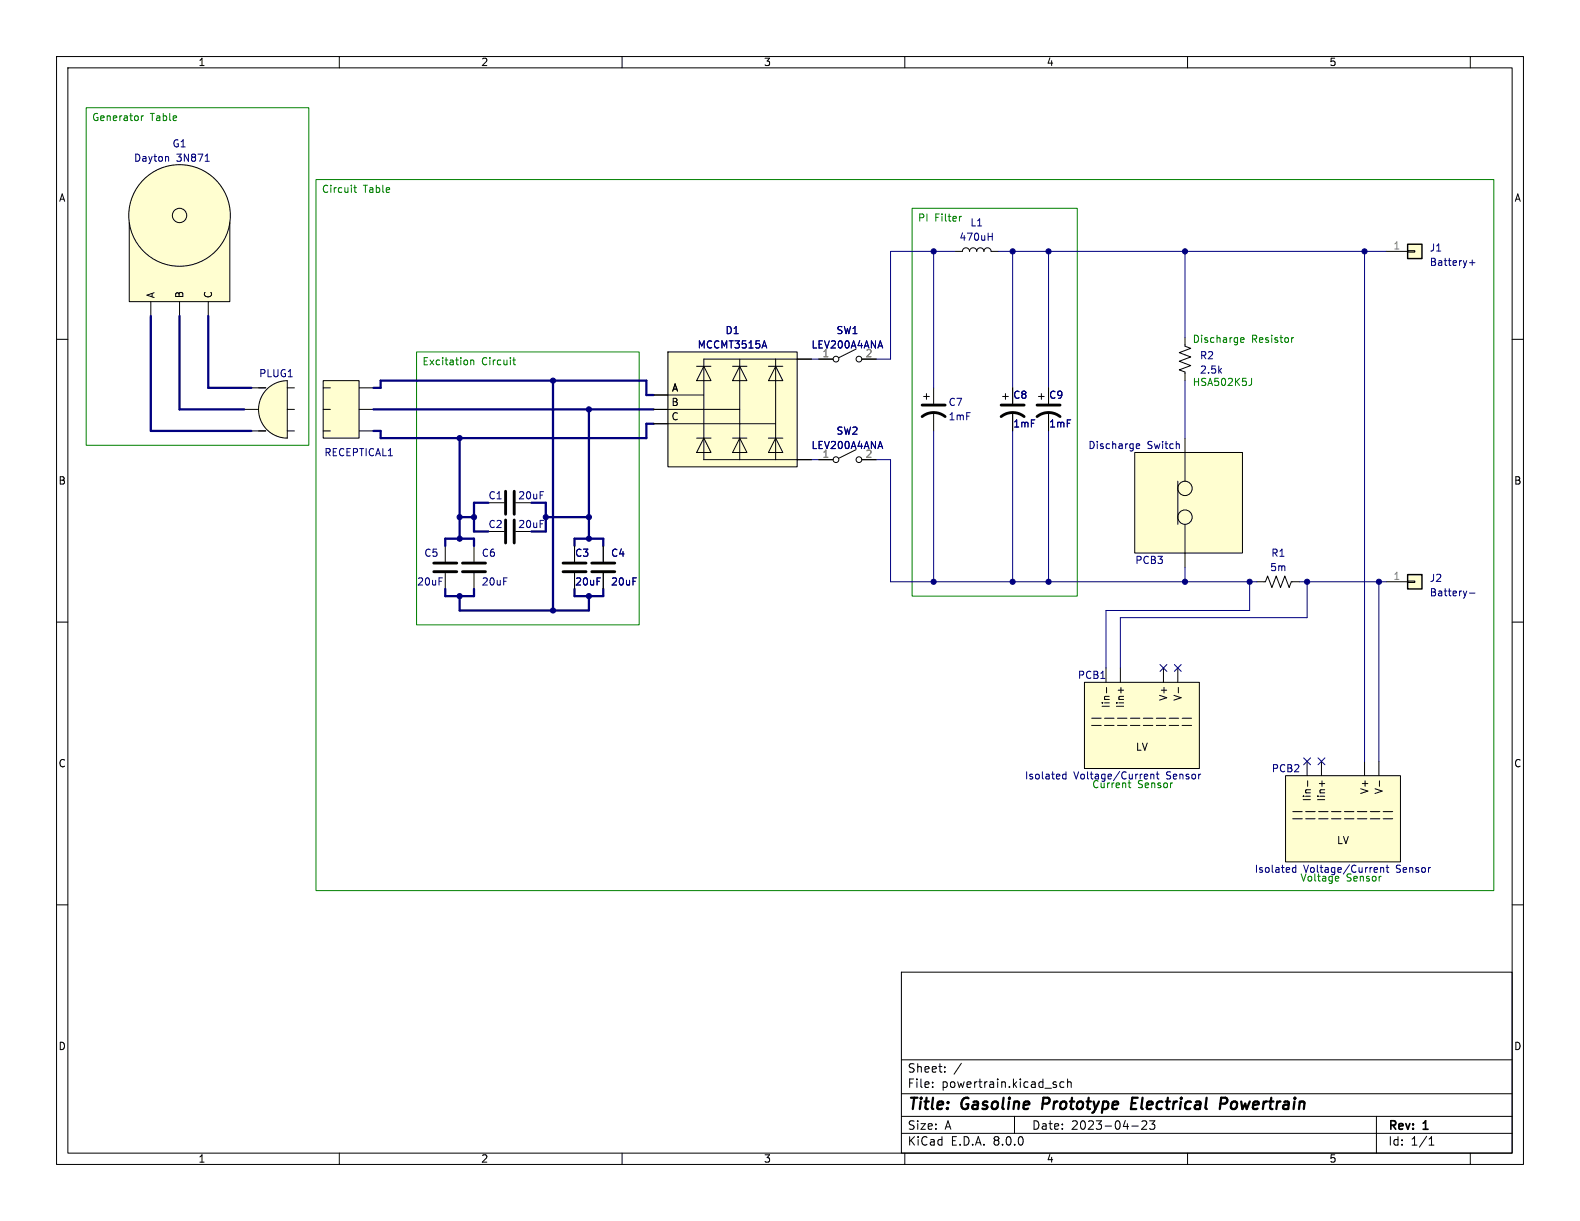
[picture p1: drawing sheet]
<svg xmlns="http://www.w3.org/2000/svg" width="279mm" height="216mm" viewBox="0 0 279 216" stroke-linecap="round" stroke-linejoin="round" font-family="sans-serif">
<g fill="none" stroke="#000" stroke-width=".18">
<path d="M10 10h259.4v195.9h-259.4zM12 12h255.4v191.9h-255.4zM60 10v2M110 10v2M160 10v2M210 10v2M260 10v2M10 60h2M267.4 60h2M78.7 96.5v2.8M83.8 96.5v2.8M86.4 94h2.8"/>
<path d="M10 110h2M78.7 101.3v2.8M83.8 101.3v2.8M222.2 102.9h1.6l.4-1 .7 2 .8-2 .7 2 .8-2 .8 2 .3-1h1.6M267.4 110h2M10 160h2M267.4 160h2M159.4 171.9h108v32h-108zM159.4 197.4h108M159.4 193.4h108M159.4 187.4h108M164.9 192.1v.2"/>
<path d="M164.9 191.4v.1M167.1 189.4v.2M167.1 188.7v.1M170 188l-1.3 1.9M179.4 197.4v3M186.6 191.8l.3 .2-.3 .3M186.6 191.3l.2 .1M188.1 191.4l-.4-.1-.3 .3v.4l.2 .2h.5M188.8 191.4l.2-.1 .4 .1v.9M188.8 190.8v1.5M200.1 199.1h1.2M201.9 198.3l.6-.1 .2 .1 .1 .3-.9 1.1h.9"/>
<path d="M203.3 198.2h.9l-.5 .6 .4 .1v.6l-.2 .2h-.4l-.2-.2M243.4 197.4v6.5M60 203.9v2M110 203.9v2M159.4 200.4h108M160 203.9v2M210 203.9v2M252.7 202.5h.9M252.7 201.4l.4-.4v1.5M260 203.9v2"/>
</g>
<path d="M184.5 194.1l-.2 2M200.1 195.1h.7M201.2 194.1h-1l-.2 2h.9M215.8 195.2h.8a.55 .55 0 0 0 .4-.5 .55 .55 0 0 0-.3-.6h-.8l-.2 2" fill="none" stroke="#000" stroke-width=".4"/>
<path d="M76.7 99.6h4.1M81.8 99.6h4.1M89.4 91.9v4.1M90.9 91.9v4.1M76.7 101.1h4.1M81.8 101.1h4.1" fill="none" stroke="#000" stroke-width=".51"/>
<path d="M22.9 39.4h17.7v13.9h-17.7z" fill="#fffed0"/>
<circle cx="31.7" cy="38.1" r="9" fill="#fffed0" stroke="#fffed0" stroke-width=".18"/>
<g fill="none" stroke="#000" stroke-width=".18">
<path d="M22.9 39.4v13.9h17.7v-13.9M26.7 53.3v2.6M31.7 53.3v2.6M36.8 53.3v2.6M86.4 88.9h2.8M101.6 96.5v2.8M106.7 96.5v2.8M101.6 101.3v2.8M106.7 101.3v2.8"/>
<circle cx="31.7" cy="38.1" r="9"/>
<circle cx="31.7" cy="38.1" r="1.27"/>
</g>
<path d="M29.6 27.7l.2 .2v.6M36.3 28.5h.7" fill="none" stroke="#000084" stroke-width=".18"/>
<path d="M89.4 86.9v4M90.9 86.9v4M99.6 99.6h4M104.6 99.6h4.1M99.6 101.1h4M104.6 101.1h4.1" fill="none" stroke="#000" stroke-width=".51"/>
<path d="M57.1 67.3h6.4v10.2h-6.4z" fill="#fffed0"/>
<g fill="none" stroke="#000" stroke-width=".18">
<path d="M43.2 72.4h2.5M44.4 76.2h2.6M44.4 68.6h2.6M47.2 68.8a5.1 5.1 0 0 1 3.6-1.5v10.2a5.1 5.1 0 0 1-4.7-3.2 5.1 5.1 0 0 1 1.1-5.5zM50.8 76.2h1.3M50.8 72.4h1.3M50.8 68.6h1.3M57.1 67.3h6.4v10.2h-6.4zM57.1 76.2h1.3M57.1 72.4h1.3M57.1 68.6h1.3M63.5 76.2h2.5"/>
<path d="M63.5 72.4h2.5M63.5 68.6h2.5"/>
</g>
<g fill="#fffed0" stroke="#fffed0" stroke-width=".18">
<path d="M47.2 68.8a5.1 5.1 0 0 1 3.6-1.5v5.1h-5.1a5.1 5.1 0 0 1 1.5-3.6z"/>
<path d="M45.7 72.4h5.1v5.1a5.1 5.1 0 0 1-5.1-5.1z"/>
</g>
<path d="M191.8 120.7h20.3v15.2h-20.3z" fill="#fffed0"/>
<g fill="none" stroke="#000" stroke-width=".18">
<path d="M209.5 59.7v1.5l1.1 .4-2.1 .8 2.1 .7-2.1 .8 2.1 .7-2.1 .8 1 .4v1.5M144.8 63.5h2.5M151.4 61.7l-3.1 1.5M151.4 79.5l-3.1 1.5M152.4 63.5h2.5M163.3 70.1h1M163.8 69.6v1M165.1 68.6v2.8M165.1 72.9v3.3M177.3 70.1h1M177.8 69.6v1M179.1 68.6v2.8"/>
<path d="M179.1 72.9v3.3M183.6 70.1h1.1M184.1 69.6v1M185.4 68.6v2.8M185.4 72.9v3.3M144.8 81.3h2.5M152.4 81.3h2.5M195.6 118.1v2.6M198.1 118.1v2.6M205.7 118.1v2.6M208.3 118.1v2.6M191.8 120.7h20.3v15.2h-20.3z"/>
<path d="M195.7 121.6v.9M198.2 121.6v.9M208.4 121.6v.9"/>
<circle cx="147.8" cy="63.5" r=".51"/>
<circle cx="151.9" cy="63.5" r=".51"/>
<circle cx="147.8" cy="81.3" r=".51"/>
<circle cx="151.9" cy="81.3" r=".51"/>
</g>
<path d="M193 128.3h17.8M193 127h17.8" fill="none" stroke="#000" stroke-width=".18" stroke-dasharray="1.7 .6"/>
<path d="M188.5 136.5v1.2M188.5 137l-.4-.1-.2 .2 .1 .6h.5M202.8 136.9l.2 .3-.6 .1M203.5 137l.2-.1 .3 .1v.7M203.5 136.9v.8M204.5 136.9h.5M204.7 136.5v1.1" fill="none" stroke="#000084" stroke-width=".18"/>
<path d="M163.1 73.7a3.3 3.3 0 0 1 4 0M163.1 71.6h4M177 73.7a3.3 3.3 0 0 1 4.1 0M177 71.6h4.1M183.4 73.7a3.3 3.3 0 0 1 4.1 0M183.4 71.6h4.1" fill="none" stroke="#000" stroke-width=".51"/>
<path d="M118.1 62.2h22.9v20.4h-22.9z" fill="#fffed0"/>
<g fill="none" stroke="#000" stroke-width=".18">
<path d="M168.9 44.5h1.3a.64 .64 0 0 1 .6-.7 .64 .64 0 0 1 .6 .7 .64 .64 0 0 1 .7-.7 .64 .64 0 0 1 .6 .7 .64 .64 0 0 1 .7-.7 .64 .64 0 0 1 .6 .7 .64 .64 0 0 1 .6-.7 .64 .64 0 0 1 .7 .7h1.2M115.6 74.9h21.6M115.6 72.4h15.2M115.6 69.9h8.9M118.1 62.2h22.9v20.4h-22.9zM123.2 77.5h2.5M123.2 64.8h2.5M124.5 77.5l1.2 2.5h-2.5zM124.5 64.8l1.2 2.5h-2.5zM129.5 77.5h2.6M129.5 64.8h2.6M130.8 77.5l1.3 2.5h-2.6z"/>
<path d="M130.8 64.8l1.3 2.5h-2.6zM130.8 63.5v17.8M135.9 77.5h2.5M135.9 64.8h2.5M137.2 77.5l1.2 2.5h-2.5zM137.2 64.8l1.2 2.5h-2.5zM137.2 63.5v17.8M143.5 63.5h-19v17.8h19"/>
</g>
<path d="M174.7 41.8h.8M175.5 41.2v1.3M135.2 60.3l.4 1.2" fill="none" stroke="#000084" stroke-width=".18"/>
<path d="M248.9 43.2h2.6v2.5h-2.6z" fill="#fffed0"/>
<path d="M245.1 44.5h3.8M248.9 44.3h1.3v.3h-1.3z" fill="none" stroke="#000" stroke-width=".18"/>
<path d="M248.9 43.2h2.6v2.5h-2.6z" fill="none" stroke="#000" stroke-width=".25"/>
<path d="M259.9 46.5h.9M260.3 46v.9" fill="none" stroke="#000084" stroke-width=".18"/>
<path d="M200.7 80h19v17.8h-19z" fill="#fffed0"/>
<g fill="none" stroke="#000" stroke-width=".18">
<path d="M209.5 77.5v7.6M200.7 80h19v17.8h-19zM208.3 85.1v7.6M209.5 92.7v7.6"/>
<circle cx="209.5" cy="86.4" r="1.27"/>
<circle cx="209.5" cy="91.4" r="1.27"/>
</g>
<path d="M200.9 78.9l.6-.1v-.3h-.4l-.2 .2 .1 .6h.5" fill="none" stroke="#000084" stroke-width=".18"/>
<path d="M248.9 101.6h2.6v2.5h-2.6z" fill="#fffed0"/>
<path d="M245.1 102.9h3.8M248.9 102.7h1.3v.3h-1.3z" fill="none" stroke="#000" stroke-width=".18"/>
<path d="M248.9 101.6h2.6v2.5h-2.6z" fill="none" stroke="#000" stroke-width=".25"/>
<path d="M259.9 104.9h.9" fill="none" stroke="#000084" stroke-width=".18"/>
<path d="M227.3 137.2h20.3v15.2h-20.3z" fill="#fffed0"/>
<g fill="none" stroke="#000" stroke-width=".18">
<path d="M115.6 74.9h2.5M115.6 72.4h2.5M115.6 69.9h2.5M141 63.5h2.5M144.8 63.5h2.5M152.4 63.5h2.5M179.1 68.6v2.8M179.1 72.9v3.3M185.4 68.6v2.8M185.4 72.9v3.3M101.6 96.5v2.8M106.7 96.5v2.8"/>
<path d="M141 81.3h2.5M144.8 81.3h2.5M152.4 81.3h2.5M101.6 101.3v2.8M106.7 101.3v2.8M227.3 137.2h20.3v15.2h-20.3zM231.1 134.6v2.6M231.2 138.1v.9M233.7 134.6v2.6M233.8 138.1v.9M241.3 134.6v2.6M243.8 134.6v2.6"/>
<path d="M243.9 138.1v.9"/>
</g>
<path d="M228.6 144.8h17.8M228.6 143.5h17.8" fill="none" stroke="#000" stroke-width=".18" stroke-dasharray="1.7 .6"/>
<g fill="none" stroke="#000084" stroke-width=".18">
<path d="M135.2 60.3l.4 1.2M205.1 117.5l1.2 1.2M206.3 117.5l-1.2 1.2M207.7 117.5l1.2 1.2M208.9 117.5l-1.2 1.2M230.5 134l1.2 1.2M231.7 134l-1.2 1.2M233.1 134l1.2 1.2M234.3 134l-1.2 1.2M229.1 153v1.2M229.1 153.5l-.3-.1-.3 .2 .2 .6h.4M243.4 153.4l.2 .3-.6 .1"/>
<path d="M244.1 153.5l.2-.1 .3 .1 .1 .7M244.1 153.4v.8M245.1 153.4h.5M245.3 153v1.1l.3 .1"/>
</g>
<g fill="none" stroke="#008000" stroke-width=".18">
<path d="M15.2 19.1h39.4v59.6h-39.4zM25 20.5v.8M25.4 20.5l-.4 .2M55.9 31.8h208.3v125.7h-208.3zM62.6 33.2h.4M62.7 32.8v1l.3 .2M161.3 36.8h29.2v68.6h-29.2zM170 38.3h-.2M228.8 59.7l-.4 .2M73.7 62.2h39.3v48.3h-39.3zM83.2 63.7v.8M83.2 63.8l.2-.1h.3l.1 .8"/>
<path d="M90.7 63.7h.5M90.9 63.2v1.1l.3 .2M219.4 60.1l.6-.1-.1-.2-.3-.1-.2 .2v.6h.5M221.3 66.9v.9a.41 .41 0 0 1-.5 .4M199.7 138v1.1l.3 .2M236.7 155.7l-.4 .1"/>
</g>
<g fill="none" stroke="#000080" stroke-width=".4">
<path d="M26.7 55.9v20.3h17.7M31.7 55.9v16.5h11.5M36.8 55.9v12.7h7.6M66 68.6h1.3v-1.3h47v2.6h1.3M66 72.4h49.6M81.3 77.5v17.8M97.8 67.3v40.7M104.1 72.4v22.9M115.6 74.9h-1.3v2.6h-47v-1.3h-1.3M78.7 96.5v-1.2h5.1v1.2M81.3 91.4h2.5M86.4 88.9h-2.6v5.1h2.6"/>
<path d="M94 88.9h2.5v5.1h-2.5M96.5 91.4h7.6M101.6 96.5v-1.2h5.1v1.2M78.7 104.1v1.3h5.1v-1.3M81.3 105.4v2.6h22.8v-2.6M101.6 104.1v1.3h5.1v-1.3"/>
</g>
<g fill="none" stroke="#000080" stroke-width=".18">
<path d="M165.1 44.5v24.1M168.9 44.5h-11.4v19h-2.6M176.5 44.5h68.6M179.1 44.5v24.1M185.4 44.5v24.1M209.5 44.5v15.2M241.3 44.5v90.1M143.5 63.5h1.3M165.1 76.2v26.7M179.1 76.2v26.7M185.4 76.2v26.7M209.5 67.3v10.2"/>
<path d="M143.5 81.3h1.3M154.9 81.3h2.6v21.6h64.7M209.5 100.3v2.6M221 102.9v5.1h-25.4v10.1M229.9 102.9h15.2M231.1 102.9v6.3h-33v8.9M243.8 102.9v31.7"/>
</g>
<g fill="#000080" stroke="#000080" stroke-width=".18">
<circle cx="243.8" cy="102.9" r=".46"/>
<circle cx="209.5" cy="102.9" r=".46"/>
<circle cx="221" cy="102.9" r=".46"/>
<circle cx="231.1" cy="102.9" r=".46"/>
<circle cx="241.3" cy="44.5" r=".46"/>
<circle cx="81.3" cy="77.5" r=".46"/>
<circle cx="81.3" cy="105.4" r=".46"/>
<circle cx="81.3" cy="91.4" r=".46"/>
<circle cx="83.8" cy="91.4" r=".46"/>
<circle cx="81.3" cy="95.3" r=".46"/>
<circle cx="104.1" cy="91.4" r=".46"/>
<circle cx="104.1" cy="95.3" r=".46"/>
<circle cx="104.1" cy="105.4" r=".46"/>
<circle cx="96.5" cy="91.4" r=".46"/>
<circle cx="104.1" cy="72.4" r=".46"/>
<circle cx="97.8" cy="67.3" r=".46"/>
<circle cx="97.8" cy="108" r=".46"/>
<circle cx="179.1" cy="44.5" r=".46"/>
<circle cx="185.4" cy="44.5" r=".46"/>
<circle cx="209.5" cy="44.5" r=".46"/>
<circle cx="165.1" cy="44.5" r=".46"/>
<circle cx="185.4" cy="102.9" r=".46"/>
<circle cx="165.1" cy="102.9" r=".46"/>
<circle cx="179.1" cy="102.9" r=".46"/>
</g>
<g font-size="2.8">
<text x="160.4" y="196.8">Title:</text>
<text x="170.1" y="196.8">Gasoline</text>
<text x="185.1" y="196.8">Prototype</text>
<text x="201.7" y="196.8">Electrical</text>
<text x="218.2" y="196.8">Powertrain</text>
</g>
<g font-size="2.1">
<text x="160.4" y="189.9">Sheet:</text>
<text x="160.4" y="192.6">File:</text>
<text x="166.5" y="192.6">powertrain.kicad_sch</text>
<text x="160.4" y="202.8">KiCad</text>
<text x="160.4" y="200">Size:</text>
<text x="167.1" y="200">A</text>
<text x="168.1" y="202.8">E.D.A.</text>
<text x="175.7" y="202.8">8.0.0</text>
<text x="182.4" y="200">Date:</text>
<text x="189.4" y="200">2023-04-23</text>
<text x="245.4" y="200.2">Rev:</text>
<text x="245.4" y="202.8">Id:</text>
<text x="249.5" y="202.8">1/1</text>
<text x="251.8" y="200.2">1</text>
</g>
<g font-size="1.8">
<text x="35" y="11.9">1</text>
<text x="85" y="11.9">2</text>
<text x="135" y="11.9">3</text>
<text x="185" y="11.9">4</text>
<text x="235" y="11.9">5</text>
<text x="10.3" y="35.9">A</text>
<text x="267.7" y="35.9">A</text>
<text x="27.5" y="52.8" transform="rotate(-90 27.5 52.8)">A</text>
<text x="32.6" y="52.8" transform="rotate(-90 32.6 52.8)">B</text>
<text x="37.7" y="52.8" transform="rotate(-90 37.7 52.8)">C</text>
<text x="118.6" y="72">B</text>
<text x="118.7" y="69.5">A</text>
<text x="118.6" y="74.5">C</text>
<text x="10.3" y="85.9">B</text>
<text x="267.7" y="85.9">B</text>
<text x="196.4" y="125.3" transform="rotate(-90 196.4 125.3)">Iin-</text>
<text x="199" y="125.3" transform="rotate(-90 199 125.3)">Iin+</text>
<text x="206.6" y="124" transform="rotate(-90 206.6 124)">V+</text>
<text x="209.1" y="124" transform="rotate(-90 209.1 124)">V-</text>
<text x="10.3" y="135.9">C</text>
<text x="200.8" y="133">LV</text>
<text x="267.7" y="135.9">C</text>
<text x="232" y="141.8" transform="rotate(-90 232 141.8)">Iin-</text>
<text x="234.5" y="141.8" transform="rotate(-90 234.5 141.8)">Iin+</text>
<text x="242.2" y="140.5" transform="rotate(-90 242.2 140.5)">V+</text>
<text x="244.7" y="140.5" transform="rotate(-90 244.7 140.5)">V-</text>
<text x="236.3" y="149.5">LV</text>
<text x="10.3" y="185.9">D</text>
<text x="267.7" y="185.9">D</text>
<text x="35" y="205.8">1</text>
<text x="85" y="205.8">2</text>
<text x="135" y="205.8">3</text>
<text x="185" y="205.8">4</text>
<text x="235" y="205.8">5</text>
</g>
<g font-size="1.8" fill="#008000">
<text x="16.2" y="21.7">Generator</text>
<text x="26.6" y="21.7">Table</text>
<text x="56.8" y="34.4">Circuit</text>
<text x="64.2" y="34.4">Table</text>
<text x="162.2" y="39.5">PI</text>
<text x="165.3" y="39.5">Filter</text>
<text x="74.6" y="64.9">Excitation</text>
<text x="85.2" y="64.9">Circuit</text>
<text x="210.8" y="60.7">Discharge</text>
<text x="221.3" y="60.7">Resistor</text>
<text x="210.8" y="68.3">HSA502K5J</text>
<text x="212.1" y="66.3">2.5k</text>
<text x="189.9" y="138">Voltage/Current</text>
<text x="193" y="139.5">Current</text>
<text x="201.2" y="139.5">Sensor</text>
<text x="229.9" y="156">Voltage</text>
<text x="230.5" y="154.5">Voltage/Current</text>
<text x="238.1" y="156">Sensor</text>
</g>
<g font-size="1.8" fill="#000084">
<text x="23.6" y="28.8">Dayton</text>
<text x="31.2" y="28.8">3N871</text>
<text x="169.6" y="42.8">470uH</text>
<text x="252.7" y="47.2">Battery+</text>
<text x="123.3" y="61.8">MCCMT3515A</text>
<text x="143.4" y="61.8">LEV200A4ANA</text>
<text x="167.6" y="74.5">1mF</text>
<text x="179.1" y="75.8">1mF</text>
<text x="185.4" y="75.8">1mF</text>
<text x="143.4" y="79.6">LEV200A4ANA</text>
<text x="192.4" y="79.6">Discharge</text>
<text x="202.8" y="79.6">Switch</text>
<text x="91.5" y="88.5">20uF</text>
<text x="91.5" y="93.6">20uF</text>
<text x="224.5" y="101.2">5m</text>
<text x="73.7" y="103.7">20uF</text>
<text x="85.1" y="103.7">20uF</text>
<text x="101.6" y="103.7">20uF</text>
<text x="108" y="103.7">20uF</text>
<text x="252.7" y="105.6">Battery-</text>
<text x="181.1" y="138">Isolated</text>
<text x="206.3" y="138">Sensor</text>
<text x="221.8" y="154.5">Isolated</text>
<text x="247" y="154.5">Sensor</text>
</g>
<g font-size="1.8" fill="#000080">
<text x="30.4" y="26.3">G1</text>
<text x="171.5" y="40.2">L1</text>
<text x="252.7" y="44.7">J1</text>
<text x="128.2" y="59.3">D1</text>
<text x="147.8" y="59.3">SW1</text>
<text x="212.1" y="63.7">R2</text>
<text x="45.7" y="66.9">PLUG1</text>
<text x="167.6" y="72">C7</text>
<text x="179.1" y="70.7">C8</text>
<text x="185.4" y="70.7">C9</text>
<text x="147.8" y="77.1">SW2</text>
<text x="57.3" y="80.9">RECEPTICAL1</text>
<text x="86.3" y="88.5">C1</text>
<text x="86.3" y="93.6">C2</text>
<text x="74.9" y="98.7">C5</text>
<text x="85.1" y="98.7">C6</text>
<text x="101.6" y="98.7">C3</text>
<text x="108" y="98.7">C4</text>
<text x="200.7" y="99.9">PCB3</text>
<text x="224.7" y="98.7">R1</text>
<text x="252.7" y="103.1">J2</text>
<text x="190.5" y="120.2">PCB1</text>
<text x="224.8" y="136.8">PCB2</text>
</g>
<g font-size="1.8" fill="#808080">
<text x="246.3" y="44.2">1</text>
<text x="145.3" y="63.2">1</text>
<text x="153" y="63.2">2</text>
<text x="145.3" y="81">1</text>
<text x="153" y="81">2</text>
<text x="246.3" y="102.6">1</text>
</g>
</svg>
